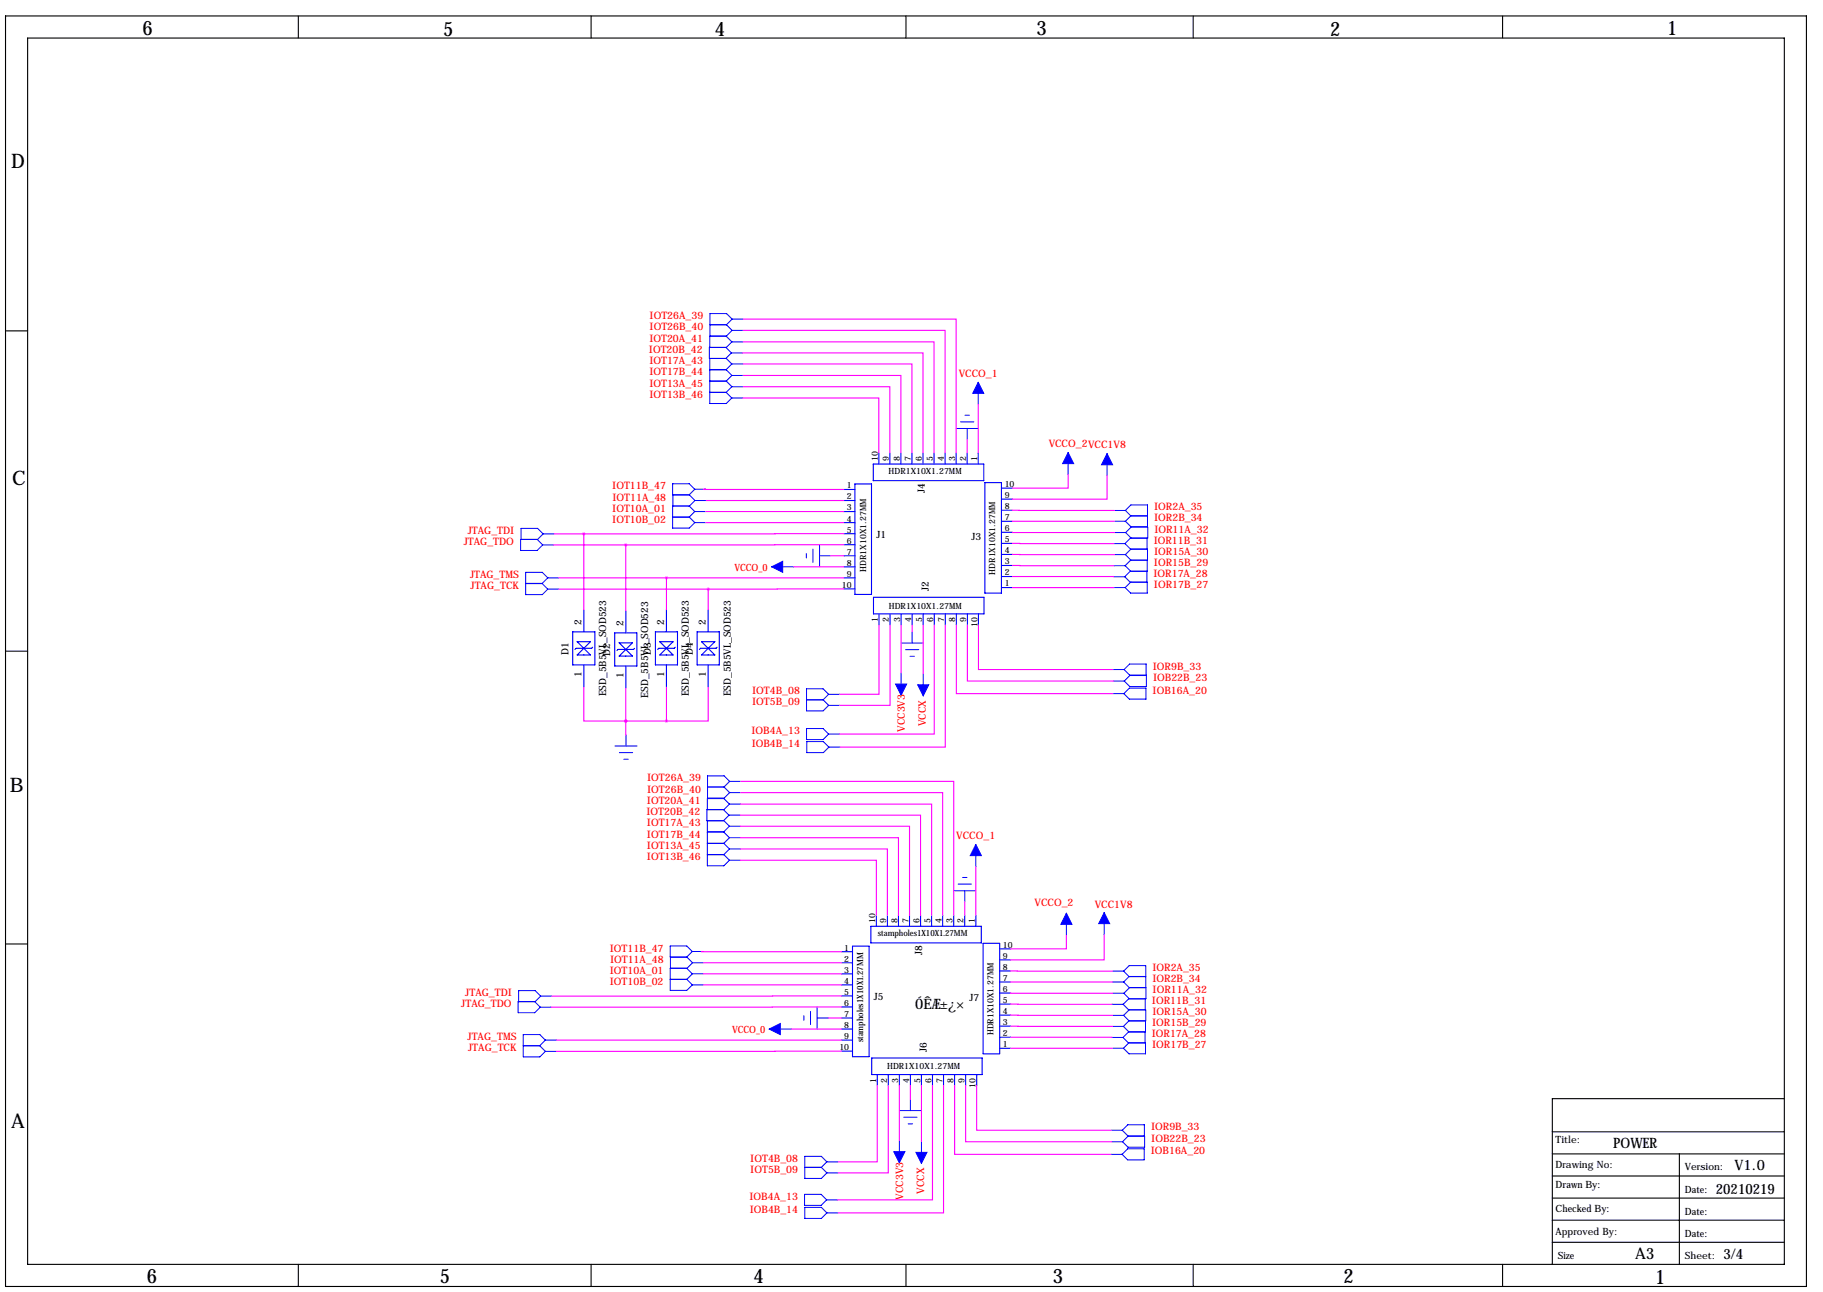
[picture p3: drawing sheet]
<svg xmlns="http://www.w3.org/2000/svg" width="419mm" height="297mm" viewBox="0 0 419 297" stroke-linecap="round" stroke-linejoin="round" font-family="sans-serif">
<g fill="none" stroke="#000" stroke-width=".25">
<path d="M1.3 3.7h414v292.1h-414zM6.3 8.7h403.9v282h-403.9zM68.6 3.7v5M135.9 3.7v5M208.3 3.7v5M274.3 3.7v5M345.4 3.7v5M1.3 76.1h5M1.3 149.7h5M1.3 217h5M410.2 252.6h-53.3v38.1M356.9 260.2h53.3"/>
<path d="M356.9 265.3h53.3M356.9 270.4h53.3M356.9 275.4h53.3M386.1 265.3v25.4M68.6 290.7v5.1M135.9 290.7v5.1M208.3 290.7v5.1M274.3 290.7v5.1M345.4 290.7v5.1M356.9 280.5h53.3M356.9 285.6h53.3"/>
</g>
<g fill="none" stroke="#00f" stroke-width=".25">
<path d="M194 112.5h2.5M194 115.1h2.5M194 117.6h2.5M196.5 111.3h3.9v25.4h-3.9zM200.8 106.7h25.4v3.8h-25.4zM202 104.2v2.5M204.6 104.2v2.5M207.1 104.2v2.5M209.7 104.2v2.5M212.2 104.2v2.5M214.7 104.2v2.5M217.3 104.2v2.5"/>
<path d="M219.8 104.2v2.5M222.4 104.2v2.5M224.9 104.2v2.5M226.4 111h3.8v25.4h-3.8zM230.2 119.8h2.6M230.2 117.3h2.6M230.2 114.8h2.6M230.2 112.2h2.6M194 120.2h2.5M194 122.7h2.5M194 125.2h2.5M194 127.8h2.5"/>
<path d="M194 130.3h2.5M194 132.9h2.5M194 135.4h2.5M200.8 137.3h25.4v3.8h-25.4zM230.2 135.1h2.6M230.2 132.5h2.6M230.2 130h2.6M230.2 127.5h2.6M230.2 124.9h2.6M230.2 122.4h2.6M131.7 145.2h5.1v7.7h-5.1zM132.7 147.5h3l-3 3.1h3z"/>
<path d="M134.2 140.2v5M134.2 152.9v5M136.2 148.8l-.2 .3h-3.6l-.2 .2M141.3 145.5h5.1v7.6h-5.1zM142.3 147.8h3.1l-3.1 3h3.1zM143.9 140.4v5.1M143.9 153.1v5.1M145.9 149.1l-.3 .2h-3.5l-.3 .3M150.7 145.2h5.1v7.7h-5.1zM151.7 147.5h3l-3 3.1h3zM153.2 140.2v5M153.2 152.9v5"/>
<path d="M155.2 148.8l-.2 .3h-3.6l-.2 .2M160.3 145.2h5.1v7.7h-5.1zM161.3 147.5h3l-3 3.1h3zM162.8 140.2v5M162.8 152.9v5M164.8 148.8l-.2 .3h-3.6l-.2 .2M202.1 141.1v2.6M204.6 141.1v2.6M207.2 141.1v2.6M209.7 141.1v2.6M212.2 141.1v2.6M214.8 141.1v2.6"/>
<path d="M217.3 141.1v2.6M219.9 141.1v2.6M222.4 141.1v2.6M224.9 141.1v2.6M193.4 218.8h2.6M196 217.5h3.8v25.4h-3.8zM200.2 213h25.4v3.8h-25.4zM201.5 210.4v2.6M204 210.4v2.6M206.6 210.4v2.6M209.1 210.4v2.6M211.6 210.4v2.6"/>
<path d="M214.2 210.4v2.6M216.7 210.4v2.6M219.3 210.4v2.6M221.8 210.4v2.6M224.3 210.4v2.6M226 216.9h3.8v25.4h-3.8zM229.8 218.1h2.6M193.4 221.3h2.6M193.4 223.9h2.6M193.4 226.4h2.6M193.4 229h2.6M193.4 231.5h2.6"/>
<path d="M193.4 234h2.6M193.4 236.6h2.6M193.4 239.1h2.6M229.8 238.5h2.6M229.8 235.9h2.6M229.8 233.4h2.6M229.8 230.8h2.6M229.8 228.3h2.6M229.8 225.8h2.6M229.8 223.2h2.6M229.8 220.7h2.6M193.4 241.7h2.6"/>
<path d="M200.4 243.2h25.4v3.9h-25.4zM201.7 247.1v2.5M204.2 247.1v2.5M206.8 247.1v2.5M209.3 247.1v2.5M211.8 247.1v2.5M214.4 247.1v2.5M216.9 247.1v2.5M219.5 247.1v2.5M222 247.1v2.5M224.5 247.1v2.5M229.8 241h2.6"/>
</g>
<g fill="none" stroke="#00f" stroke-width=".23">
<path d="M163.2 74.6h3.8M166.9 79.9l1.2 1.2M167 74.7l1.3 1.3M168.2 78.6l-1.2-1.3h-3.8v2.6M168.2 78.6l-1.2 1.3h-3.9v2.5h3.9l1.2 1.3M168.2 78.6h2.6M168.3 76h2.5M168.3 73.4l-1.3-1.3h-3.8v5.1h3.8l1.3-1.2M168.3 73.4h2.5M168.3 73.4l-1.3 1.2M163.2 82.4v2.5h3.8l1.2-1.2M163.2 90.2h3.8l1.2 1.3"/>
<path d="M163.2 87.6h3.8l1.2 1.3M168.1 81.1h2.6M168.1 81.1l-1.2 1.3M168.2 91.5h2.6M168.2 86.3l-1.2-1.2h-3.8v7.7h3.8l1.2-1.3M168.2 88.9h2.6M168.2 88.9l-1.2 1.3h-3.8M168.2 86.3h2.6M168.2 86.3l-1.2 1.3h-3.8M168.2 83.7h2.6M219.8 98.5h5.1M220.8 97h3.1"/>
<path d="M221.8 95.5h1.1M222.4 98.5v2.6M224.9 87.9v5.1M154.6 118.9h3.8M154.7 113.8h3.8l1.3 1.3M158.4 116.3l1.3 1.3M158.4 118.9l1.3 1.3M159.7 112.5l-1.3-1.3h-3.8v10.2h3.8l1.3-1.2M159.7 112.5h2.6M159.7 112.5l-1.3 1.3h-3.8M159.7 117.6h2.6M159.7 117.6l-1.3 1.3"/>
<path d="M159.8 115.1h2.5M159.8 115.1l-1.3 1.2h-3.9M245.6 104v5.1M254.5 104.3v5.1M256.2 117.4h2.5M256.2 119.8h2.5M258.7 117.4l1.3 1.2h3.8M258.7 117.4l1.3-1.3h3.8v5h-3.8l-1.3-1.3M263.8 118.6h-3.8l-1.3 1.2M120.9 134.2h3.8l1.2 1.2M123.5 124l1.3 1.3M124.8 125.3h2.5"/>
<path d="M124.9 122.7h2.5M124.9 122.7l-1.3 1.3h-3.9v2.6h3.8l1.3-1.3M124.9 122.7l-1.3-1.2h-3.8v2.5M125.9 132.9h2.6M125.9 132.9l-1.2 1.2h-3.8M125.9 132.9l-1.2-1.3h-3.8v5.1h3.8l1.2-1.3M125.9 135.4h2.6M159.7 120.2h2.6M177.4 130.3h5.1M185.4 127.3v1M186.9 126.2v3.1M188.4 127.8h2.6"/>
<path d="M188.4 125.2v5.1M256 132.6h2.6M256.1 125h2.5M256.1 130.1h2.6M256.1 135.1h2.6M256.2 127.5h2.5M256.2 122.4h2.6M258.6 125l1.3 1.2h3.9v2.6h-3.9l-1.2 1.3M258.7 130.1l1.2 1.2M258.7 135.1l1.2-1.3h3.9v2.6h-3.9zM258.7 127.5l1.3 1.3M258.8 122.4l1.2 1.3"/>
<path d="M258.8 122.4l1.2-1.2h3.9v2.5h-4l-1.3 1.3M260 126.2l-1.3 1.3M263.7 131.3v2.6h-3.9l-1.2-1.3M263.7 123.7v2.5M263.8 128.8v2.5h-4l-1.2 1.3M190.5 159.6h2.5M190.5 159.6l-1.3 1.3M190.5 159.6l-1.3-1.2h-3.8v5h3.8l1.3-1.2M207.2 154.7v5.1M207.2 147.8h5M208.2 149.4h3M209.2 150.9h1"/>
<path d="M209.7 145.3v2.5M212.2 154.9v5.1M255.8 159.5h2.6M255.9 153.9h2.5M255.9 156.6h2.6M258.4 159.5l1.2-1.3h3.8v2.5h-3.8zM259.7 152.7h3.8v2.5h-3.8l-1.3-1.3zM259.7 155.3h3.9v2.5h-3.9l-1.2-1.2zM141.4 171.5h5.1M142.4 173h3M143.4 174.6h1M143.9 169v2.5"/>
<path d="M167.7 179.6l-1.2-1.2h-3.8v5.1h3.8l1.2-1.3M167.7 179.6h2.6M167.7 179.6l-1.2 1.3h-3.8M185.4 160.9h3.8M185.4 167.5h3.8l1.3 1.3-1.3 1.2h-3.8zM185.5 170.5h3.8l1.3 1.3-1.3 1.2h-3.8zM189.2 160.9l1.3 1.3M190.5 162.2h2.5M190.5 168.8h2.5M190.6 171.8h2.5M162.6 188.7v2.5h3.8l1.3-1.2M162.6 196.5h3.8l1.3 1.3"/>
<path d="M162.6 193.9h3.8l1.3 1.3M162.7 181h3.8l1.2 1.2M166.3 186.1l1.3 1.3M167.6 187.4h2.5M167.6 187.4l-1.3 1.3M167.7 197.8h2.5M167.7 192.6l-1.3-1.3h-3.8v7.7h3.8l1.3-1.2M167.7 184.9l-1.3-1.3h-3.8v2.5M167.7 195.2h2.5M167.7 195.2l-1.3 1.3h-3.8M167.7 192.6h2.5M167.7 192.6l-1.3 1.3h-3.8"/>
<path d="M167.7 190h2.5M167.7 184.9l-1.3 1.2h-3.9v2.6h3.9l1.3 1.3M167.7 184.9h2.5M167.7 182.2h2.6M224.3 194.2v5M154.1 217.5h3.8l1.3 1.3-1.3 1.2h-3.8zM159.2 218.8h2.5M219.3 204.8h5M220.3 203.3h3M221.3 201.7h1M221.8 204.8v2.5M245.2 210v5"/>
<path d="M253.8 209.8v5.1M122.9 230.3l1.3 1.3M124.2 231.6h2.5M124.3 229h2.5M124.3 229l-1.3 1.3h-3.9v2.5h3.8l1.3-1.2M124.3 229l-1.3-1.3h-3.8v2.6M125.4 239.1h2.5M125.4 239.1l-1.3 1.3h-3.8M125.4 239.1l-1.3-1.2h-3.8v5.1h3.8l1.3-1.3M154.1 225.2h3.8M157.9 222.6l1.3 1.3M157.9 225.2l1.3 1.2"/>
<path d="M159.2 223.9h2.5M159.2 223.9l-1.3 1.3M159.2 226.4h2.5M159.2 221.3h2.5M159.2 221.3l-1.3 1.3h-3.8v5.1h3.8l1.3-1.3M159.2 221.3l-1.3-1.2h-3.8v2.5M176.8 236.6h5.1M184.8 233.5v1.1M186.3 232.5v3.1M187.9 234h2.5M187.9 231.5v5.1M255.6 238.5h2.6"/>
<path d="M255.7 230.9h2.5M255.7 236h2.6M255.8 223.3h2.5M255.8 225.8h2.5M255.8 233.4h2.5M255.8 228.4h2.6M258.2 230.9l1.3 1.3h3.9v2.5h-3.9l-1.2 1.3M258.3 236l1.2 1.2M258.3 223.3l1.3 1.2h3.8M258.3 223.3l1.3-1.3h3.8v5h-3.8l-1.3-1.2M258.3 233.4l1.3 1.3M258.4 228.4l1.2-1.3h3.8v2.5h-3.9l-1.3 1.3"/>
<path d="M258.4 228.4l1.2 1.2M259.5 239.7h3.8v2.6h-3.8l-1.2-1.3zM259.6 232.2l-1.3 1.2M263.2 237.2v2.6h-3.8l-1.2-1.3M263.3 229.6v2.6M263.3 234.7v2.5h-3.9l-1.2 1.3M263.4 224.5h-3.8l-1.3 1.3M120.3 240.4h3.8l1.3 1.3M125.4 241.7h2.5M206.8 255.3h5M207.8 256.9h3M208.8 258.4h1"/>
<path d="M209.3 252.8v2.5M255.5 259.9h2.5M255.7 241h2.6M258 259.9l1.3-1.3h3.8v2.5h-3.8zM185 274.6h3.8l1.2 1.3-1.2 1.2h-3.8zM185 277.6h3.8l1.3 1.3-1.3 1.2h-3.8zM185 268.4h3.8M188.8 268.4l1.3 1.3M190 275.9h2.6M190.1 278.9h2.5M190.1 267.1l-1.3-1.3h-3.8v5.1h3.8l1.3-1.2M190.1 267.1h2.5"/>
<path d="M190.1 267.1l-1.3 1.3M190.1 269.7h2.5M206.8 262.2v5.1M211.8 262.4v5.1M255.4 265.4h2.6M255.5 262.5h2.6M259.2 264.1h3.8v2.6h-3.8l-1.2-1.3zM259.3 261.2h3.8v2.6h-3.8l-1.2-1.3z"/>
</g>
<g fill="#00f" stroke="#00f" stroke-width=".23">
<path d="M177.4 130.3l2.5-1.3v2.6z"/>
<path d="M245.6 104l1.2 2.6h-2.5z"/>
<path d="M224.9 87.9l1.3 2.5h-2.6z"/>
<path d="M176.8 236.6l2.6-1.3v2.6z"/>
<path d="M224.3 194.2l1.3 2.5h-2.5z"/>
<path d="M245.2 210l1.2 2.5h-2.5z"/>
<path d="M205.9 157.3h2.5l-1.2 2.5z"/>
<path d="M211 157.4h2.5l-1.3 2.6z"/>
<path d="M205.5 264.8h2.5l-1.2 2.5z"/>
<path d="M210.6 264.9h2.5l-1.3 2.6z"/>
<path d="M253.8 209.8l1.3 2.6h-2.5z"/>
<path d="M254.5 104.3l1.3 2.5h-2.6z"/>
</g>
<g fill="none" stroke="#f0f" stroke-width=".25">
<path d="M170.8 78.6h43.9v25.6M170.8 76h46.5v28.2M170.8 73.4h49v30.8M170.7 81.1h41.5v23.1M170.8 91.5h31.2v12.7M170.8 88.9h33.8v15.3M170.8 86.3h36.3v17.9M170.8 83.7h38.9v20.5M224.9 93v11.2M162.3 112.5h-.5h32.2M162.3 117.6h31.7M162.3 115.1h31.7"/>
<path d="M222.4 101.1v3.1M232.8 117.3l23.4 .1M232.8 119.8h23.4M245.6 109.1v3.1h-12.8M254.5 109.4v5.4h-21.7M127.3 125.3h16.6M127.4 122.7h6.8M128.5 132.9h65.5M128.5 135.4h34.3M134.2 122.7v17.5M143.9 125.3v15.1M153.2 132.9v7.3"/>
<path d="M162.3 120.2h31.7M162.8 135.4v4.8M182.5 130.3h11.5M191 127.8h3M194 122.7h-59.8M194 125.2l-50.1 .1M194 135.4h-31.2M232.8 122.4h23.4M232.8 124.9l23.3 .1M232.8 127.5h23.4M232.8 130l23.3 .1M232.8 132.5l23.2 .1"/>
<path d="M232.8 135.1h23.3M134.2 157.9v7.9h9.7M143.9 158.2v7.6M153.2 157.9v7.9M162.8 157.9v7.9h-9.6M202.1 143.7v15.9h-9.1M204.6 143.7v18.5h-11.6M207.2 143.7v11M209.7 143.7v1.6M212.2 143.7v11.2M214.8 143.7v25.1h-21.8M217.3 143.7v28.1h-24.2"/>
<path d="M219.9 143.7v15.8h35.9M222.4 143.7v12.9h33.5M224.9 143.7v10.2h31M143.9 165.8h.1M143.9 165.8v3.2M143.9 165.8h9.3M170.3 179.6h49v30.8M170.1 187.4h41.5v23M170.2 197.8h31.3v12.6M170.2 195.2h33.8v15.2M170.2 192.6h36.4v17.8M170.2 190h38.9v20.4"/>
<path d="M170.2 184.9h44v25.5M170.3 182.2h46.4v28.2M224.3 199.2v11.2M161.7 218.8h-.5h32.2M221.8 207.3v3.1M245.2 215v3.1h-12.8M253.8 214.9v5.8h-21.4M127.9 239.1h65.5M161.7 223.9h31.7M161.7 226.4h31.7M161.7 221.3h31.7M181.9 236.6h11.5"/>
<path d="M190.4 234h3M193.4 229h-66.6M193.4 231.5l-66.7 .1M232.4 223.2l23.4 .1M232.4 228.3l23.4 .1M232.4 230.8l23.3 .1M232.4 233.4h23.4M232.4 235.9l23.3 .1M232.4 238.5h23.2M232.4 225.8h23.4M193.4 241.7h-65.5M201.7 249.6v17.5h-9.1"/>
<path d="M204.2 249.6v20.1h-11.6M206.8 249.6v12.6M209.3 249.6v3.2M211.8 249.6v12.8M214.4 249.6v26.3h-21.8M216.9 249.6v29.3h-24.3M219.5 249.6v15.8h35.9M222 249.6v12.9h33.5M224.5 249.6v10.3h31M232.4 241h23.3"/>
</g>
<path d="M143.8 125.3a.05 .05 0 0 0 .1 0 .05 .05 0 0 0-.1 0zM143.8 165.8a.05 .05 0 0 0 .1 0 .05 .05 0 0 0-.1 0zM143.8 165.8a.05 .05 0 0 0 .1 0 .05 .05 0 0 0-.1 0z" fill="#f0f" stroke="#f0f" stroke-width=".63"/>
<g font-size="4.6">
<text x="32.8" y="8">6</text>
<text x="101.9" y="8.2">5</text>
<text x="164.3" y="8.2">4</text>
<text x="238.3" y="8">3</text>
<text x="305.8" y="8.2">2</text>
<text x="383.3" y="8">1</text>
<text x="2.5" y="38.7">D</text>
<text x="2.8" y="111.6">C</text>
<text x="2.3" y="182">B</text>
<text x="2.5" y="259.4">A</text>
<text x="33.8" y="295">6</text>
<text x="101.1" y="295">5</text>
<text x="173.2" y="295">4</text>
<text x="242.1" y="295">3</text>
<text x="308.9" y="295">2</text>
<text x="380.5" y="295.3">1</text>
</g>
<text font-size="3.6" x="375.9" y="289.4">A3</text>
<g font-size="3.3">
<text x="210.4" y="232.1">ÓÊÆ±¿×</text>
<text x="370.8" y="264">POWER</text>
<text x="398.8" y="269.1">V1.0</text>
<text x="394.5" y="274.4">20210219</text>
<text x="396.2" y="289.4">3/4</text>
</g>
<g font-size="2.4" fill="#f00">
<text x="149.3" y="76">IOT26B_40</text>
<text x="149.3" y="73.4">IOT26A_39</text>
<text x="149.2" y="81.1">IOT20B_42</text>
<text x="149.3" y="83.7">IOT17A_43</text>
<text x="149.3" y="78.6">IOT20A_41</text>
<text x="149.3" y="88.9">IOT13A_45</text>
<text x="149.3" y="86.3">IOT17B_44</text>
<text x="220.4" y="86.6">VCCO_1</text>
<text x="149.3" y="91.5">IOT13B_46</text>
<text x="241.1" y="102.8">VCCO_2VCC1V8</text>
<text x="140.8" y="112.5">IOT11B_47</text>
<text x="140.8" y="117.6">IOT10A_01</text>
<text x="140.8" y="115.1">IOT11A_48</text>
<text x="265.3" y="117.4">IOR2A_35</text>
<text x="265.3" y="119.8">IOR2B_34</text>
<text x="106.6" y="125.3">JTAG_TDO</text>
<text x="107.5" y="122.7">JTAG_TDI</text>
<text x="140.8" y="120.2">IOT10B_02</text>
<text x="265.2" y="125">IOR11B_31</text>
<text x="265.4" y="122.4">IOR11A_32</text>
<text x="265.3" y="130.1">IOR15B_29</text>
<text x="265.3" y="127.5">IOR15A_30</text>
<text x="108.1" y="132.9">JTAG_TMS</text>
<text x="108.2" y="135.4">JTAG_TCK</text>
<text x="265.2" y="132.6">IOR17A_28</text>
<text x="265.3" y="135.1">IOR17B_27</text>
<text x="265" y="153.9">IOR9B_33</text>
<text x="172.9" y="159.6">IOT4B_08</text>
<text x="265" y="159.5">IOB16A_20</text>
<text x="265.1" y="156.6">IOB22B_23</text>
<text x="172.9" y="162.2">IOT5B_09</text>
<text x="212.9" y="166.9" transform="rotate(-90 212.9 166.9)">VCCX</text>
<text x="172.8" y="168.8">IOB4A_13</text>
<text x="172.8" y="171.8">IOB4B_14</text>
<text x="208" y="168.3" transform="rotate(-90 208 168.3)">VCC3V3</text>
<text x="148.8" y="179.6">IOT26A_39</text>
<text x="148.7" y="184.9">IOT20A_41</text>
<text x="148.8" y="182.2">IOT26B_40</text>
<text x="148.6" y="187.4">IOT20B_42</text>
<text x="148.7" y="190">IOT17A_43</text>
<text x="148.7" y="197.8">IOT13B_46</text>
<text x="148.7" y="195.2">IOT13A_45</text>
<text x="148.7" y="192.6">IOT17B_44</text>
<text x="219.9" y="192.9">VCCO_1</text>
<text x="237.8" y="208.4">VCCO_2</text>
<text x="251.7" y="208.6">VCC1V8</text>
<text x="140.2" y="218.8">IOT11B_47</text>
<text x="140.2" y="221.3">IOT11A_48</text>
<text x="140.2" y="223.9">IOT10A_01</text>
<text x="140.2" y="226.4">IOT10B_02</text>
<text x="264.9" y="223.3">IOR2A_35</text>
<text x="264.9" y="225.8">IOR2B_34</text>
<text x="106.1" y="231.6">JTAG_TDO</text>
<text x="107" y="229">JTAG_TDI</text>
<text x="264.8" y="230.9">IOR11B_31</text>
<text x="264.9" y="233.4">IOR15A_30</text>
<text x="265" y="228.4">IOR11A_32</text>
<text x="107.5" y="239.1">JTAG_TMS</text>
<text x="264.8" y="238.5">IOR17A_28</text>
<text x="264.9" y="236">IOR15B_29</text>
<text x="107.6" y="241.7">JTAG_TCK</text>
<text x="264.9" y="241">IOR17B_27</text>
<text x="264.6" y="259.9">IOR9B_33</text>
<text x="264.7" y="262.5">IOB22B_23</text>
<text x="172.5" y="267.1">IOT4B_08</text>
<text x="172.5" y="269.7">IOT5B_09</text>
<text x="264.6" y="265.4">IOB16A_20</text>
<text x="172.3" y="275.9">IOB4A_13</text>
<text x="207.6" y="275.8" transform="rotate(-90 207.6 275.8)">VCC3V3</text>
<text x="212.4" y="274.4" transform="rotate(-90 212.4 274.4)">VCCX</text>
<text x="172.4" y="278.9">IOB4B_14</text>
</g>
<g font-size="2.3">
<text x="212.6" y="113.3" transform="rotate(-90 212.6 113.3)">J4</text>
<text x="201.5" y="123.7">J1</text>
<text x="223.3" y="124.3">J3</text>
<text x="213.5" y="136" transform="rotate(-90 213.5 136)">J2</text>
<text x="133.7" y="143.7" transform="rotate(-90 133.7 143.7)">2</text>
<text x="143.4" y="144" transform="rotate(-90 143.4 144)">2</text>
<text x="152.7" y="143.7" transform="rotate(-90 152.7 143.7)">2</text>
<text x="162.3" y="143.7" transform="rotate(-90 162.3 143.7)">2</text>
<text x="130.7" y="150.5" transform="rotate(-90 130.7 150.5)">D1</text>
<text x="133.7" y="155.7" transform="rotate(-90 133.7 155.7)">1</text>
<text x="140.3" y="150.8" transform="rotate(-90 140.3 150.8)">D2</text>
<text x="143.4" y="156" transform="rotate(-90 143.4 156)">1</text>
<text x="149.7" y="150.5" transform="rotate(-90 149.7 150.5)">D3</text>
<text x="152.7" y="155.7" transform="rotate(-90 152.7 155.7)">1</text>
<text x="159.3" y="150.5" transform="rotate(-90 159.3 150.5)">D4</text>
<text x="162.3" y="155.7" transform="rotate(-90 162.3 155.7)">1</text>
<text x="139.4" y="160.1" transform="rotate(-90 139.4 160.1)">ESD_5B5VL_SOD523</text>
<text x="149" y="160.4" transform="rotate(-90 149 160.4)">ESD_5B5VL_SOD523</text>
<text x="158.4" y="160.1" transform="rotate(-90 158.4 160.1)">ESD_5B5VL_SOD523</text>
<text x="168" y="160.1" transform="rotate(-90 168 160.1)">ESD_5B5VL_SOD523</text>
<text x="212" y="219.6" transform="rotate(-90 212 219.6)">J8</text>
<text x="200.9" y="229.9">J5</text>
<text x="222.9" y="230.2">J7</text>
<text x="213.1" y="241.9" transform="rotate(-90 213.1 241.9)">J6</text>
<text x="357.6" y="262.7">Title:</text>
<text x="357.6" y="268.6">Drawing No:</text>
<text x="387.3" y="269.1">Version:</text>
<text x="357.6" y="273.2">Drawn By:</text>
<text x="387.3" y="274.2">Date:</text>
<text x="357.6" y="278.8">Checked By:</text>
<text x="387.3" y="279.3">Date:</text>
<text x="357.6" y="283.8">Approved By:</text>
<text x="387.3" y="284.3">Date:</text>
<text x="358.1" y="289.4">Size</text>
<text x="387.3" y="289.4">Sheet:</text>
</g>
<g font-size="2.3" fill="#f00">
<text x="168.8" y="131.2">VCCO_0</text>
<text x="168.3" y="237.5">VCCO_0</text>
</g>
<g font-size="2">
<text x="201.8" y="105.9" transform="rotate(-90 201.8 105.9)">10</text>
<text x="204.3" y="105.9" transform="rotate(-90 204.3 105.9)">9</text>
<text x="206.9" y="105.9" transform="rotate(-90 206.9 105.9)">8</text>
<text x="209.4" y="105.9" transform="rotate(-90 209.4 105.9)">7</text>
<text x="211.9" y="105.9" transform="rotate(-90 211.9 105.9)">6</text>
<text x="214.5" y="105.9" transform="rotate(-90 214.5 105.9)">5</text>
<text x="217" y="105.9" transform="rotate(-90 217 105.9)">4</text>
<text x="219.6" y="105.9" transform="rotate(-90 219.6 105.9)">3</text>
<text x="222.1" y="105.9" transform="rotate(-90 222.1 105.9)">2</text>
<text x="224.6" y="105.9" transform="rotate(-90 224.6 105.9)">1</text>
<text x="194.7" y="112.3">1</text>
<text x="204.3" y="109">HDR1X10X1.27MM</text>
<text x="231" y="112">10</text>
<text x="194.7" y="114.8">2</text>
<text x="194.7" y="117.4">3</text>
<text x="194.7" y="119.9">4</text>
<text x="231" y="119.6">7</text>
<text x="231" y="117.1">8</text>
<text x="231" y="114.5">9</text>
<text x="194.7" y="122.4">5</text>
<text x="194.7" y="125">6</text>
<text x="231" y="124.7">5</text>
<text x="231" y="122.1">6</text>
<text x="194.7" y="127.5">7</text>
<text x="194.7" y="130.1">8</text>
<text x="199.1" y="131.4" transform="rotate(-90 199.1 131.4)">HDR1X10X1.27MM</text>
<text x="231" y="129.8">3</text>
<text x="231" y="127.2">4</text>
<text x="193.5" y="135.1">10</text>
<text x="194.7" y="132.6">9</text>
<text x="228.8" y="132.1" transform="rotate(-90 228.8 132.1)">HDR1X10X1.27MM</text>
<text x="231" y="134.8">1</text>
<text x="231" y="132.3">2</text>
<text x="201.8" y="143" transform="rotate(-90 201.8 143)">1</text>
<text x="204.4" y="139.9">HDR1X10X1.27MM</text>
<text x="204.4" y="143" transform="rotate(-90 204.4 143)">2</text>
<text x="206.9" y="143" transform="rotate(-90 206.9 143)">3</text>
<text x="209.4" y="143" transform="rotate(-90 209.4 143)">4</text>
<text x="212" y="143" transform="rotate(-90 212 143)">5</text>
<text x="214.5" y="143" transform="rotate(-90 214.5 143)">6</text>
<text x="217.1" y="143" transform="rotate(-90 217.1 143)">7</text>
<text x="219.6" y="143" transform="rotate(-90 219.6 143)">8</text>
<text x="222.1" y="143" transform="rotate(-90 222.1 143)">9</text>
<text x="224.7" y="144.2" transform="rotate(-90 224.7 144.2)">10</text>
<text x="201.2" y="212.2" transform="rotate(-90 201.2 212.2)">10</text>
<text x="201.8" y="215.2">stampholes1X10X1.27MM</text>
<text x="203.8" y="212.2" transform="rotate(-90 203.8 212.2)">9</text>
<text x="206.3" y="212.2" transform="rotate(-90 206.3 212.2)">8</text>
<text x="208.8" y="212.2" transform="rotate(-90 208.8 212.2)">7</text>
<text x="211.4" y="212.2" transform="rotate(-90 211.4 212.2)">6</text>
<text x="213.9" y="212.2" transform="rotate(-90 213.9 212.2)">5</text>
<text x="216.5" y="212.2" transform="rotate(-90 216.5 212.2)">4</text>
<text x="219" y="212.2" transform="rotate(-90 219 212.2)">3</text>
<text x="221.5" y="212.2" transform="rotate(-90 221.5 212.2)">2</text>
<text x="224.1" y="212.2" transform="rotate(-90 224.1 212.2)">1</text>
<text x="194.1" y="218.6">1</text>
<text x="194.1" y="221.1">2</text>
<text x="230.6" y="220.4">9</text>
<text x="230.6" y="217.9">10</text>
<text x="194.1" y="223.6">3</text>
<text x="194.1" y="226.2">4</text>
<text x="230.6" y="225.5">7</text>
<text x="230.6" y="223">8</text>
<text x="194.1" y="228.7">5</text>
<text x="194.1" y="231.3">6</text>
<text x="194.1" y="233.8">7</text>
<text x="230.6" y="233.1">4</text>
<text x="230.6" y="230.6">5</text>
<text x="230.6" y="228.1">6</text>
<text x="194.1" y="236.3">8</text>
<text x="194.1" y="238.9">9</text>
<text x="198.5" y="239.6" transform="rotate(-90 198.5 239.6)">stampholes1X10X1.27MM</text>
<text x="228.4" y="238" transform="rotate(-90 228.4 238)">HDR1X10X1.27MM</text>
<text x="230.6" y="238.2">2</text>
<text x="230.6" y="235.7">3</text>
<text x="193" y="241.4">10</text>
<text x="203.9" y="245.8">HDR1X10X1.27MM</text>
<text x="230.6" y="240.8">1</text>
<text x="201.4" y="248.9" transform="rotate(-90 201.4 248.9)">1</text>
<text x="204" y="248.9" transform="rotate(-90 204 248.9)">2</text>
<text x="206.5" y="248.9" transform="rotate(-90 206.5 248.9)">3</text>
<text x="209" y="248.9" transform="rotate(-90 209 248.9)">4</text>
<text x="211.6" y="248.9" transform="rotate(-90 211.6 248.9)">5</text>
<text x="214.1" y="248.9" transform="rotate(-90 214.1 248.9)">6</text>
<text x="216.7" y="248.9" transform="rotate(-90 216.7 248.9)">7</text>
<text x="219.2" y="248.9" transform="rotate(-90 219.2 248.9)">8</text>
<text x="221.7" y="248.9" transform="rotate(-90 221.7 248.9)">9</text>
<text x="224.3" y="250.1" transform="rotate(-90 224.3 250.1)">10</text>
</g>
</svg>
